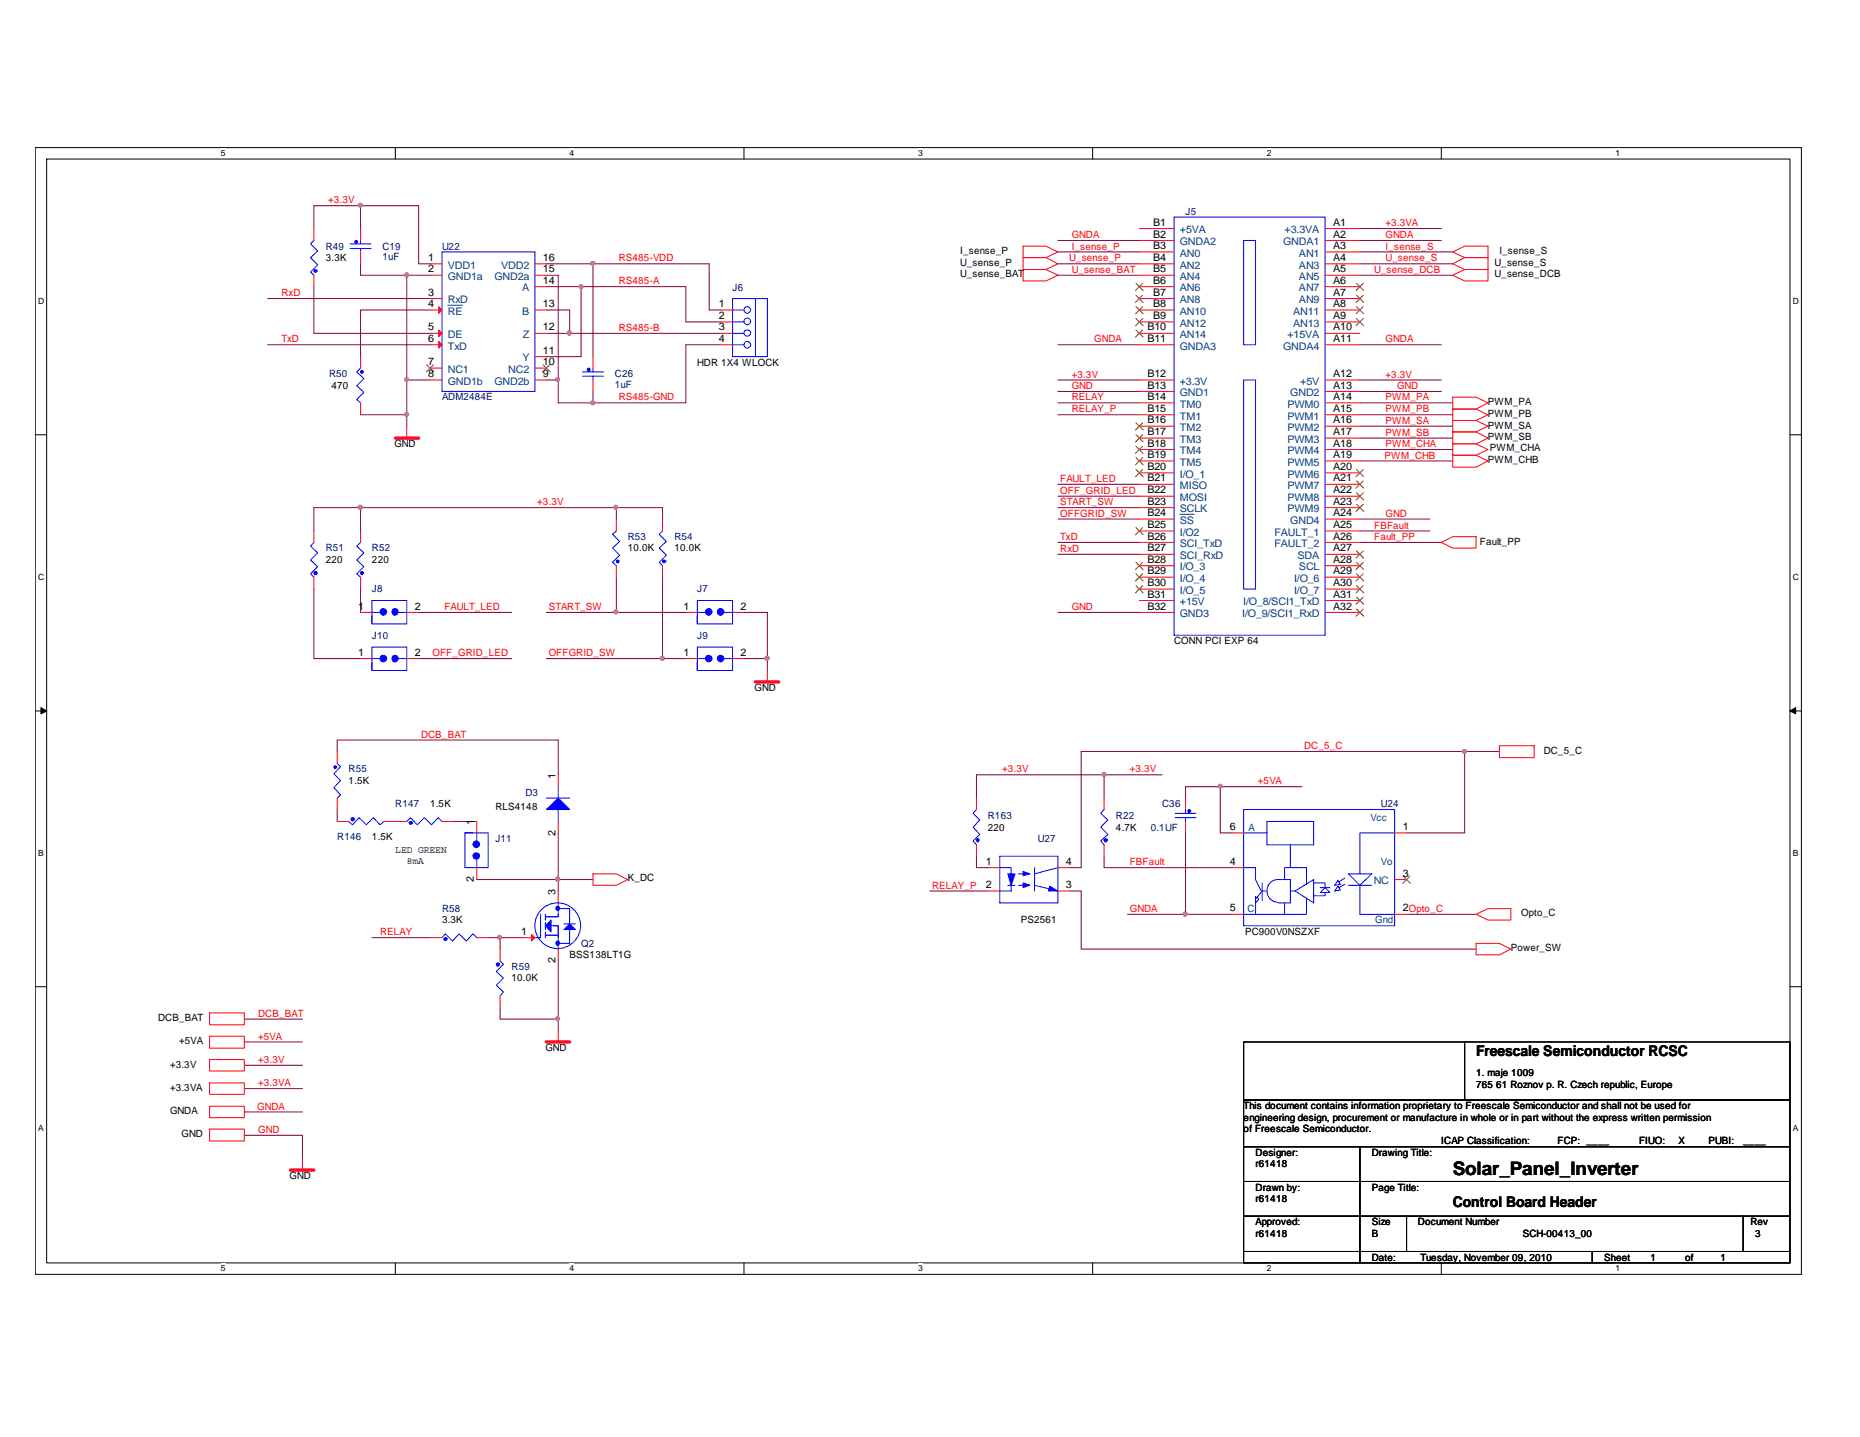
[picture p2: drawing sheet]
<svg xmlns="http://www.w3.org/2000/svg" width="279mm" height="216mm" viewBox="0 0 279 216" stroke-linecap="round" stroke-linejoin="round" font-family="sans-serif">
<path d="M5.3 22.2h265.3v169.3h-265.3zM7 23.9h261.9v165.8h-261.9z" fill="none" stroke="#000" stroke-width=".15"/>
<g fill="#fff">
<path d="M33.2 22.3h.6v1.4h-.6z"/>
<path d="M33.2 189.9h.6v1.3h-.6z"/>
</g>
<path d="M59.4 22.2v1.7M59.4 189.7v1.8" fill="none" stroke="#000" stroke-width=".15"/>
<g fill="#fff">
<path d="M85.6 22.3h.6v1.4h-.6z"/>
<path d="M85.6 189.9h.6v1.3h-.6z"/>
</g>
<path d="M111.8 22.2v1.7M111.8 189.7v1.8" fill="none" stroke="#000" stroke-width=".15"/>
<g fill="#fff">
<path d="M137.9 22.3h.7v1.4h-.7z"/>
<path d="M137.9 189.9h.7v1.3h-.7z"/>
</g>
<path d="M164.1 22.2v1.7M164.1 189.7v1.8" fill="none" stroke="#000" stroke-width=".15"/>
<g fill="#fff">
<path d="M190.3 22.3h.7v1.4h-.7z"/>
<path d="M190.3 189.9h.7v1.3h-.7z"/>
</g>
<path d="M216.5 22.2v1.7M216.5 189.7v1.8" fill="none" stroke="#000" stroke-width=".15"/>
<g fill="#fff">
<path d="M242.7 22.3h.6v1.4h-.6z"/>
<path d="M242.7 189.9h.6v1.3h-.6z"/>
<path d="M5.7 44.6h.9v1.3h-.9z"/>
<path d="M269.3 44.6h.9v1.3h-.9z"/>
<path d="M5.7 86h.9v1.4h-.9z"/>
<path d="M269.3 86h.9v1.4h-.9z"/>
</g>
<path d="M5.3 65.3h1.7M268.9 65.3h1.7" fill="none" stroke="#000" stroke-width=".15"/>
<g fill="#fff">
<path d="M5.7 127.5h.8v1.4h-.8z"/>
<path d="M269.3 127.5h.8v1.4h-.8z"/>
</g>
<path d="M5.3 106.8h1.7M268.9 106.8h1.7" fill="none" stroke="#000" stroke-width=".15"/>
<path d="M6.2 106.3l.8 .5-.8 .4zM268.9 106.8l.8-.5v.9z" fill="#000" stroke="#000" stroke-width=".15"/>
<g fill="#fff">
<path d="M5.7 168.9h.8v1.4h-.8z"/>
<path d="M269.3 168.9h.8v1.4h-.8z"/>
</g>
<g fill="none" stroke="#000" stroke-width=".15">
<path d="M5.3 148.2h1.7M186.8 156.5h82.1v8.8h-82.1zM220 156.5v8.8M268.9 148.2h1.7M186.8 165.3h82.1v7h-82.1zM186.8 172.3h17.5v5.2h-17.5zM186.8 177.5h17.5v5.2h-17.5zM204.3 172.3h64.6v5.2h-64.6zM204.3 177.5h64.6v5.2h-64.6zM186.8 182.7h17.5v5.3h-17.5zM186.8 188h17.5v1.7h-17.5zM204.3 188h34.9v1.7h-34.9z"/>
<path d="M204.3 182.7h7v5.3h-7zM211.3 182.7h50.6v5.3h-50.6zM239.2 188h29.7v1.7h-29.7zM261.9 182.7h7v5.3h-7z"/>
</g>
<g fill="none" stroke="#800040" stroke-width=".15">
<path d="M54.2 30.9v3.4M54.2 30.9h-7.1v3.4M54.2 39.6v1.8h6.9M54.2 30.9h8.7v8.7h1.7M82.1 39.6h7M89.1 39.6h17.4v7h1.8M89.1 39.6v14M158.9 37.8h12.2M158.9 39.6h12.2M158.9 36.1h12.2M204.3 36.1h12.2M204.3 34.3h12.2"/>
<path d="M204.3 39.6h13.9M204.3 37.8h13.9M40.2 44.9h24.4M40.2 51.8h24.4M47.1 43.1v7h17.5M61.1 41.4v15.7M61.1 41.4h3.5M61.1 57.1h3.5M61.1 57.1v5.2M64.6 46.6h-10.4v7M82.1 41.4h1.8v15.7M82.1 57.1h1.8"/>
<path d="M82.1 43.1h5.2M82.1 50.1h3.5M82.1 46.6h3.5v3.5M83.9 57.1v3.4h5.2M85.6 50.1h22.7M87.3 43.1v10.5h-5.2M87.3 43.1h15.7v5.3h5.3M89.1 58.8v1.7M108.3 51.8h-5.3v8.7h-13.9M158.9 58.8h12.2M158.9 57.1h12.2M158.9 51.8h12.2"/>
<path d="M158.9 41.4h12.2M204.3 58.8h12.2M204.3 51.8h12.2M204.3 57.1h12.2M204.3 41.4h13.9M54.2 76.3h38.4v1.7M54.2 76.3v3.5M54.2 76.3h-7.1v3.5M54.2 62.3h6.9M61.1 62.3v1.7M92.6 76.3h6.9v1.7M158.9 74.6h12.2"/>
<path d="M158.9 78h12.2M158.9 76.3h12.2M158.9 72.8h12.2M158.9 60.5h12.2M158.9 62.3h12.2M204.3 67.5h13.9M204.3 69.3h13.9M204.3 60.5h13.9M204.3 62.3h13.9M204.3 64h13.9M204.3 65.8h13.9M204.3 78h10.5"/>
<path d="M204.3 79.8h10.5M47.1 88.5v10.4h7.1M54.2 88.5v3.5M62.9 92h13.9M62.9 98.9h13.9M82.1 92h10.5M82.1 98.9h17.4M92.6 86.7v5.3M92.6 92h10.4M99.5 86.7v12.2M99.5 98.9h3.5M111.8 92h3.5v6.9"/>
<path d="M111.8 98.9h3.5M115.3 99v1.7M158.9 83.3h12.2M158.9 81.5h12.2M158.9 92h12.2M204.3 81.5h12.2M50.7 112.9v-1.7h33.2v5.2M165.8 116.4h-19.1v3.5M165.8 116.4h8.8M165.8 116.4v3.5M183.3 118.2v6.9h1.8M183.3 118.2h12.2"/>
<path d="M183.3 118.2h-5.2v1.7M220 112.9h5.2M220 112.9h-57.6v17.5h-1.8M220 112.9v12.2h-8.7M50.7 121.6v1.8M68.1 123.4h3.5M71.6 132.1h12.3M83.9 132.1h5.2M83.9 132.1v1.8M83.9 125.1v7M139.7 133.9h8.7M146.7 128.6v1.8h1.7"/>
<path d="M160.6 133.9h1.8v8.7h59.3M165.8 128.6v1.8h19.3M169.4 137.4h8.7M178.1 125.1v12.3M178.1 137.4h7M211.3 137.4h10.4M36.7 153.1h8.7M36.7 156.5h8.7M55.9 140.9h8.7M73.3 140.9h1.8M75.1 140.9v1.7M75.1 151.3v1.8h8.8"/>
<path d="M75.1 140.9h3.5M83.9 153.1v1.7M83.9 144.4v8.7M36.7 160.1h8.7M36.7 163.6h8.7M36.7 167.1h8.7M36.7 170.6h8.7v3.4"/>
</g>
<g fill="#f0f" stroke="#f0f" stroke-width=".15">
<circle cx="85.5" cy="50" r=".32"/>
<circle cx="83.8" cy="132.1" r=".31"/>
<circle cx="99.5" cy="98.9" r=".32"/>
<circle cx="54.1" cy="76.2" r=".32"/>
<circle cx="61.1" cy="57" r=".3"/>
<circle cx="61.1" cy="41.3" r=".31"/>
<circle cx="92.5" cy="91.9" r=".3"/>
<circle cx="75" cy="140.8" r=".31"/>
<circle cx="61.1" cy="62.3" r=".31"/>
<circle cx="83.8" cy="153" r=".3"/>
<circle cx="54.1" cy="30.8" r=".31"/>
<circle cx="92.5" cy="76.2" r=".31"/>
<circle cx="89.1" cy="39.6" r=".31"/>
<circle cx="83.8" cy="57" r=".3"/>
<circle cx="87.3" cy="43.1" r=".3"/>
<circle cx="89.1" cy="60.5" r=".31"/>
<circle cx="178" cy="137.3" r=".32"/>
<circle cx="183.3" cy="118.1" r=".3"/>
<circle cx="115.2" cy="98.9" r=".32"/>
<circle cx="165.8" cy="116.4" r=".31"/>
<circle cx="220" cy="112.9" r=".31"/>
</g>
<g fill="none" stroke="#f00" stroke-width=".15">
<path d="M47.1 34.3v1.8M54.2 34.3v1.8M54.2 37.8v1.8M64.6 39.6h1.8M80.3 39.6h1.8M153.7 37h3.4l1.8 .8-1.8 .9h-3.4zM153.7 38.7h3.4l1.8 .9-1.8 .9h-3.4zM171.1 34.3h5.3M171.1 36.1h5.3M171.1 37.8h5.3M171.1 39.6h5.3M199 34.3h5.3"/>
<path d="M199 36.1h5.3M199 37.8h5.3M199 39.6h5.3M218.2 37.8l1.8-.8h3.5v1.7h-3.5zM218.2 39.6l1.8-.9h3.5v1.8h-3.5zM47.1 41.4v1.7M54.2 53.6v1.7M64.6 41.4h1.8M64.6 44.9h1.8M64.6 46.6h1.8M64.6 50.1h1.8M64.6 51.8h1.8"/>
<path d="M64.6 55.3h1.8M64.6 57.1h1.8M80.3 57.1h1.8M80.3 55.3h1.8M80.3 53.6h1.8M80.3 50.1h1.8M80.3 46.6h1.8M80.3 43.1h1.8M80.3 41.4h1.8M89.1 53.6v1.7M89.1 57.1v1.7M108.3 46.6h1.7"/>
<path d="M108.3 48.4h1.7M108.3 50.1h1.7M108.3 51.8h1.7M153.7 40.5h3.4l1.8 .9-1.8 .8h-3.4zM171.1 41.4h5.3M171.1 43.1h5.3M171.1 44.9h5.3M171.1 46.6h5.3M171.1 48.4h5.3M171.1 50.1h5.3M171.1 51.8h5.3M171.1 57.1h5.3"/>
<path d="M171.1 58.8h5.3M199 41.4h5.3M199 43.1h5.3M199 44.9h5.3M199 46.6h5.3M199 48.4h5.3M199 50.1h5.3M199 51.8h5.3M199 57.1h5.3M199 58.8h5.3M218.2 59.7h3.5l1.8 .8-1.8 1h-3.5zM218.2 41.4l1.8-.9h3.5v1.7h-3.5z"/>
<path d="M47.1 79.8v1.7M54.2 60.5v1.8M54.2 79.8v1.7M61.1 64v1.8M92.6 78v1.8M99.5 78v1.8M171.1 60.5h5.3M171.1 62.3h5.3M171.1 64h5.3M171.1 65.8h5.3M171.1 67.5h5.3M171.1 69.3h5.3"/>
<path d="M171.1 71h5.3M171.1 72.8h5.3M171.1 74.6h5.3M171.1 76.3h5.3M171.1 78h5.3M171.1 79.8h5.3M199 60.5h5.3M199 62.3h5.3M199 64h5.3M199 65.8h5.3M199 67.5h5.3M199 69.3h5.3"/>
<path d="M199 71h5.3M199 72.8h5.3M199 74.6h5.3M199 76.3h5.3M199 78h5.3M199 79.8h5.3M218.2 66.7h3.5l1.8 .8-1.8 .9h-3.5zM218.2 68.4h3.5l1.8 .9-1.8 .9h-3.5zM218.2 61.5h3.5l1.8 .8-1.8 .9h-3.5zM218.2 63.2h3.5l1.8 .8-1.8 .9h-3.5zM218.2 64.9h3.5l1.8 .9-1.8 .9h-3.5zM47.1 86.7v1.8"/>
<path d="M54.2 86.7v1.8M54.2 92h1.7M54.2 98.9h1.7M61.1 92h1.8M61.1 98.9h1.8M92.6 85v1.7M99.5 85v1.7M103 92h1.7M103 98.9h1.7M110 92h1.8M110 98.9h1.8M171.1 81.5h5.3"/>
<path d="M171.1 83.3h5.3M171.1 85h5.3M171.1 86.7h5.3M171.1 88.5h5.3M171.1 90.2h5.3M171.1 92h5.3M199 81.5h5.3M199 83.3h5.3M199 85h5.3M199 86.7h5.3M199 88.5h5.3M199 90.2h5.3"/>
<path d="M199 92h5.3M216.5 81.5l1.7-.9h3.5v1.8h-3.5zM50.7 112.9v1.8M50.7 119.9v1.7M83.9 116.4v1.8M115.3 100.7v1.8M146.7 119.9v1.7M165.8 119.9v1.7M178.1 119.9v1.7M225.2 112h5.3v1.8h-5.3zM50.7 123.4h1.7M57.7 123.4h3.4"/>
<path d="M66.4 123.4h1.7M71.6 123.4v1.7M71.6 130.4v1.7M83.9 123.4v1.7M83.9 133.9v1.8M89.1 131.3h3.5l1.7 .8-1.7 .9h-3.5zM146.7 126.9v1.7M148.4 130.4h1.8M148.4 133.9h1.8M158.9 133.9h1.7M158.9 130.4h1.7M165.8 126.9v1.7"/>
<path d="M178.1 123.4v1.7M185.1 130.4h1.7M185.1 125.1h1.7M185.1 137.4h1.7M209.5 125.1h1.8M209.5 137.4h1.8M209.5 132.1h1.8M221.7 137.4l1.8-.9h3.5v1.7h-3.5zM31.5 159.2h5.2v1.7h-5.2zM31.5 155.7h5.2v1.8h-5.2zM31.5 152.2h5.2v1.8h-5.2zM64.6 140.9h1.8"/>
<path d="M71.6 140.9h1.7M75.1 142.6v1.8M75.1 149.6v1.7M78.6 140.9h1.7M83.9 154.8v1.7M83.9 142.6v1.8M221.7 141.7h3.5l1.8 .9-1.8 .9h-3.5zM31.5 162.7h5.2v1.7h-5.2zM31.5 166.2h5.2v1.7h-5.2zM31.5 169.6h5.2v1.8h-5.2zM45.4 174v1.8"/>
</g>
<path d="M59.4 65.8h3.5M113.5 102.5h3.5M82.1 156.5h3.5M43.6 175.8h3.5" fill="none" stroke="#f00" stroke-width=".5"/>
<g fill="none" stroke="#00f" stroke-width=".15">
<path d="M47.1 36.1l-.5 .5 1.1 1.1-1.1 1 1.1 1.1-1.1 1.1 .5 .5M52.6 37.3h3.1M52.6 36.6h3.1M54.2 36.1v.5M54.2 37.3v.5M66.4 37.8h13.9v21h-13.9zM176.4 32.6h22.6v62.8h-22.6zM186.8 36.1h1.8v15.7h-1.8zM54.2 55.3l-.6 .6 1.1 1-1.1 1.1 1.1 1-1.1 1 .6 .5M87.5 56.5h3.2M87.5 55.9h3.2M89.1 56.5v.6"/>
<path d="M89.1 55.3v.6M110 44.9h5.3v8.7h-5.3zM110 46.6h1.8M110 48.4h1.8M110 50.1h1.8M110 51.8h1.8M113.5 44.9v8.7M186.8 57.1h1.8v31.4h-1.8zM92.6 79.8l-.6 .5 1.1 1-1.1 1.1 1.1 1-1.1 1.1 .6 .5M99.5 79.8l-.5 .5 1.1 1-1.1 1.1 1.1 1-1.1 1.1 .5 .5M47.1 81.5l-.5 .6 1.1 1-1.1 1 1.1 1-1.1 1.1 .5 .5M54.2 81.5l-.6 .6 1.1 1-1.1 1 1.1 1-1.1 1.1 .6 .5"/>
<path d="M55.9 90.2h5.2v3.5h-5.2zM55.9 97.2h5.2v3.5h-5.2zM55.9 92h1.8M55.9 98.9h1.8M55.9 92.5v1.2M55.9 99.5v1.2M59.4 92h1.7M59.4 98.9h1.7M104.7 92.5v1.2M104.7 99.5v1.2M104.7 90.2h5.3v3.5h-5.3zM104.7 97.2h5.3v3.5h-5.3z"/>
<path d="M104.7 92h1.8M104.7 98.9h1.8M108.3 92h1.7M108.3 98.9h1.7M50.7 114.7l.5 .5-1 1.1 1 1-1 1 1 1.1-.5 .5M82.1 119.9h3.5M83.9 118.2v1.7M52.4 123.4l.5 .5 1-1.1 1.1 1.1 1.1-1.1 1 1.1 .6-.5M61.1 123.4l.6-.6 1 1.1 1-1.1 1.1 1.1 1-1.1 .6 .6M69.8 125.1h1.2M69.8 125.1h3.5v5.3h-3.5zM71.6 125.1v1.8"/>
<path d="M71.6 128.6v1.8M81.2 137.4v3.5h-.9M81.9 138.6v1.1M81.9 137.4v.8M82.8 139.1h1.1v3.5M83.1 139.1h.8v1.8M83.9 136.5h1.7v2.3M83.9 121.6v1.8M83.9 137.4v.3h-1.8M83.9 135.7v2h-2M84.7 138.8h1.7M85.6 139.7v2h-1.7"/>
<path d="M146.7 121.6l-.5 .6 1 1-1 1.1 1 1.1-1 1 .5 .5M150.2 128.6h8.7v7.1h-8.7zM150.2 130.4h1.7v3.5h-1.7M151.4 133h1.1M153 131.3h1.7M153 133h1.7M155.4 133l3.5 .9M155.4 130.4v3.5M158.9 130.4l-3.5 .9M165.8 121.6l-.5 .6 1.1 1-1.1 1.1 1.1 1.1-1.1 1 .5 .5M176.5 122.8h3.2M176.5 122.2h3.2"/>
<path d="M178.1 122.8v.6M178.1 121.6v.6M186.8 121.6h22.7v17.5h-22.7zM186.8 130.4h1.8v1.7l.9 1.8M186.8 125.1h3.5M188.6 135.7v1.7h-1.8M188.6 134.7l.5 .4-.5 .6zM189.6 132.6v2.7M190.3 133.9h-.7l-.9 1M190.3 123.4h7v3.5h-7zM192 132.1a1.72 1.72 0 0 0-1.7 1.8 1.72 1.72 0 0 0 1.7 1.7M192 132.1h1.8v3.6h-1.8"/>
<path d="M193 135.7v1.7M193 132.1v-1.7h3.3v2.5M193.8 133.9h.7M193.8 126.9v3.5M194.5 133.9l2.8-1.8v3.6zM196.3 134.9v2.5h-7.7M197.3 132.7h1.7v.7M198.3 133.4h1.5M198.3 134.1l.7-.7 .8 .7zM199 134.1v.5h-1.7M201 132.3l.3 .6-.8 .1zM201 133.2l.3 .5-.8 .2z"/>
<path d="M202 132.9l-.9 .5M202 131.9l-.9 .6M202.6 131.3h3.5l-1.8 1.7zM202.6 133h3.5M204.3 133v4.4h5.2M209.5 125.1h-5.2v6.2M66.4 140.9l.5-.6 1.1 1.1 1-1.1 1 1.1 1-1.1 .6 .6M75.1 144.4l.5 .5-1 1.1 1 1-1 1 1 1-.5 .6M81.9 140v.9M81.9 140.5h2M82.1 140.5h1.5"/>
<circle cx="112.3" cy="46.6" r=".5"/>
<circle cx="112.3" cy="48.3" r=".5"/>
<circle cx="112.3" cy="51.8" r=".5"/>
<circle cx="112.3" cy="50" r=".49"/>
<circle cx="83.8" cy="139.1" r="3.4"/>
</g>
<g fill="#00f" stroke="#00f" stroke-width=".15">
<path d="M82.1 121.6l1.8-1.7 1.7 1.7z" fill-rule="evenodd"/>
<path d="M54.2 55.7h.3l.1 .2-.1 .1-.1 .1-.2-.1z" fill-rule="evenodd"/>
<path d="M81.9 139.1l.9-.9v1.8z" fill-rule="evenodd"/>
<path d="M84.7 139.7l.9-.9 .8 .9z" fill-rule="evenodd"/>
<path d="M61.5 123.5l.3-.1 .2 .2-.3 .2h-.2z" fill-rule="evenodd"/>
<path d="M92.6 84.2h.3l.1 .2-.1 .1-.1 .1-.2-.1z" fill-rule="evenodd"/>
<path d="M54.2 85.9h.3l.1 .2-.2 .3-.2-.2z" fill-rule="evenodd"/>
<path d="M99.6 84.2h.3l.1 .2-.3 .2-.1-.1z" fill-rule="evenodd"/>
<path d="M157.7 133.2l1.2 .7h-1.4z" fill-rule="evenodd"/>
<path d="M151.4 131.3h1.1l-.6 1.7z" fill-rule="evenodd"/>
<path d="M153.7 130.9l1 .4-1 .3z" fill-rule="evenodd"/>
<path d="M153.7 132.6l1 .4-1 .4z" fill-rule="evenodd"/>
<path d="M146.7 126h.3l.1 .2-.2 .3-.2-.2z" fill-rule="evenodd"/>
<path d="M53.4 36.2h.3v.1v.2l-.2 .1-.1-.1z" fill-rule="evenodd"/>
<path d="M50.2 115.1h.3l.1 .2-.1 .1-.1 .1-.2-.1z" fill-rule="evenodd"/>
<path d="M66.7 140.9h.3l.2 .2-.3 .2-.2-.1z" fill-rule="evenodd"/>
<path d="M88.3 55.4h.3v.1l-.2 .3-.2-.1z" fill-rule="evenodd"/>
<path d="M47.2 40.5h.3l.1 .2-.2 .2-.2-.1z" fill-rule="evenodd"/>
<path d="M178.5 121.7h.3l.1 .1-.2 .3-.2-.1z" fill-rule="evenodd"/>
<circle cx="71.5" cy="126.8" r=".5"/>
<circle cx="71.6" cy="128.6" r=".49"/>
<circle cx="166.1" cy="126.2" r=".26"/>
<circle cx="83.8" cy="141.7" r=".31"/>
<circle cx="83.8" cy="136.5" r=".31"/>
<circle cx="53" cy="123.1" r=".26"/>
<circle cx="47.4" cy="86.1" r=".26"/>
<circle cx="57.6" cy="91.9" r=".5"/>
<circle cx="59.3" cy="91.9" r=".49"/>
<circle cx="106.5" cy="91.9" r=".5"/>
<circle cx="108.3" cy="91.9" r=".5"/>
<circle cx="106.5" cy="98.9" r=".5"/>
<circle cx="108.3" cy="98.9" r=".5"/>
<circle cx="74.8" cy="144.9" r=".26"/>
<circle cx="57.6" cy="98.9" r=".5"/>
<circle cx="59.3" cy="98.9" r=".49"/>
</g>
<g fill="#f00" stroke="#f00" stroke-width=".15">
<path d="M79.8 140.4l.5 .5-.5 .5z"/>
<path d="M65.9 46.1l.5 .5-.5 .5z"/>
<path d="M65.9 49.6l.5 .5-.5 .5z"/>
<path d="M65.9 51.3l.5 .5-.5 .5z"/>
</g>
<g fill="none" stroke="#804000" stroke-width=".15">
<path d="M64.1 54.8l1.1 1.1M65.1 54.8l-1.1 1.1M81.6 54.8l1 1.1M82.6 54.8l-1.1 1.1M170.6 42.6l1.1 1M170.6 44.4l1.1 1M170.6 46.1l1.1 1M170.6 47.9l1.1 1M170.6 49.6l1.1 1.1M171.6 42.6l-1 1M171.6 44.4l-1 1M171.6 46.1l-1 1"/>
<path d="M171.6 47.9l-1 1M171.6 49.6l-1 1.1M203.8 42.6l1 1M203.8 44.4l1 1M203.8 46.1l1 1M203.8 47.9l1 1M204.8 42.6l-1.1 1M204.8 44.4l-1.1 1M204.8 46.1l-1.1 1M204.8 47.9l-1.1 1M170.6 63.5l1.1 1.1M170.6 65.3l1.1 1.1"/>
<path d="M170.6 67l1.1 1.1M170.6 68.8l1.1 1M170.6 70.5l1.1 1.1M170.6 79.3l1.1 1M171.6 63.5l-1 1.1M171.6 65.3l-1 1.1M171.6 67l-1 1.1M171.6 68.8l-1 1M171.6 70.5l-1 1.1M171.6 79.3l-1 1M203.8 70.5l1 1.1M203.8 72.3l1 1"/>
<path d="M203.8 74.1l1 1M203.8 75.8l1 1M204.8 70.5l-1.1 1.1M204.8 72.3l-1.1 1M204.8 74.1l-1.1 1M204.8 75.8l-1.1 1M170.6 84.5l1.1 1.1M170.6 86.2l1.1 1.1M170.6 88l1.1 1.1M171.6 84.5l-1 1.1M171.6 86.2l-1 1.1M171.6 88l-1 1.1"/>
<path d="M203.8 82.8l1 1.1M203.8 84.5l1 1.1M203.8 86.2l1 1.1M203.8 88l1 1.1M203.8 89.7l1 1.1M203.8 91.5l1 1.1M204.8 82.8l-1.1 1.1M204.8 84.5l-1.1 1.1M204.8 86.2l-1.1 1.1M204.8 88l-1.1 1.1M204.8 89.7l-1.1 1.1M204.8 91.5l-1.1 1.1"/>
<path d="M210.8 131.6l1.1 1.1M211.8 131.6l-1.1 1.1"/>
</g>
<path d="M67.3 45.9h2.2M177.2 77.3h2.2" fill="none" stroke="#004080" stroke-width=".15"/>
<text font-size="2.8" x="218.2" y="176.6">Solar_Panel_Inverter</text>
<g font-size="2.2">
<text x="221.7" y="158.6">Freescale Semiconductor RCSC</text>
<text x="218.2" y="181.4">Control Board Header</text>
</g>
<g font-size="1.6">
<text x="173.2" y="33.9">B1</text>
<text x="173.2" y="35.7">B2</text>
<text x="200.3" y="33.9">A1</text>
<text x="200.3" y="35.7">A2</text>
<text x="64.3" y="39.2">1</text>
<text x="64.3" y="40.9">2</text>
<text x="81.6" y="40.9">15</text>
<text x="81.6" y="39.2">16</text>
<text x="173.2" y="37.4">B3</text>
<text x="173.2" y="39.2">B4</text>
<text x="173.2" y="40.9">B5</text>
<text x="200.3" y="37.4">A3</text>
<text x="200.3" y="39.2">A4</text>
<text x="200.3" y="40.9">A5</text>
<text x="64.3" y="44.4">3</text>
<text x="64.3" y="46.1">4</text>
<text x="81.6" y="46.1">13</text>
<text x="81.6" y="42.6">14</text>
<text x="108" y="46.1">1</text>
<text x="108" y="47.9">2</text>
<text x="173.2" y="42.6">B6</text>
<text x="173.2" y="44.4">B7</text>
<text x="173.2" y="46.1">B8</text>
<text x="173.2" y="47.9">B9</text>
<text x="200.3" y="42.6">A6</text>
<text x="200.3" y="44.4">A7</text>
<text x="200.3" y="46.1">A8</text>
<text x="200.3" y="47.9">A9</text>
<text x="64.3" y="49.7">5</text>
<text x="64.3" y="51.4">6</text>
<text x="81.6" y="49.7">12</text>
<text x="81.6" y="53.2">11</text>
<text x="108" y="49.7">3</text>
<text x="108" y="51.4">4</text>
<text x="172.4" y="49.7">B10</text>
<text x="172.4" y="51.4">B11</text>
<text x="200.3" y="49.7">A10</text>
<text x="200.3" y="51.4">A11</text>
<text x="64.3" y="54.9">7</text>
<text x="64.3" y="56.7">8</text>
<text x="81.6" y="56.7">9</text>
<text x="81.6" y="54.9">10</text>
<text x="172.4" y="56.7">B12</text>
<text x="172.4" y="58.4">B13</text>
<text x="200.3" y="56.7">A12</text>
<text x="200.3" y="58.4">A13</text>
<text x="172.4" y="60.1">B14</text>
<text x="172.4" y="61.9">B15</text>
<text x="172.4" y="63.6">B16</text>
<text x="172.4" y="65.4">B17</text>
<text x="200.3" y="60.1">A14</text>
<text x="200.3" y="61.9">A15</text>
<text x="200.3" y="63.6">A16</text>
<text x="200.3" y="65.4">A17</text>
<text x="172.4" y="67.1">B18</text>
<text x="172.4" y="68.8">B19</text>
<text x="172.4" y="70.6">B20</text>
<text x="200.3" y="67.1">A18</text>
<text x="200.3" y="68.8">A19</text>
<text x="200.3" y="70.6">A20</text>
<text x="172.4" y="77.6">B24</text>
<text x="172.4" y="72.3">B21</text>
<text x="172.4" y="74.1">B22</text>
<text x="172.4" y="75.8">B23</text>
<text x="200.3" y="72.3">A21</text>
<text x="200.3" y="74.1">A22</text>
<text x="200.3" y="75.8">A23</text>
<text x="200.3" y="77.6">A24</text>
<text x="172.4" y="79.3">B25</text>
<text x="172.4" y="81.1">B26</text>
<text x="172.4" y="82.9">B27</text>
<text x="200.3" y="79.3">A25</text>
<text x="200.3" y="81.1">A26</text>
<text x="200.3" y="82.9">A27</text>
<text x="172.4" y="84.6">B28</text>
<text x="172.4" y="86.3">B29</text>
<text x="172.4" y="88.1">B30</text>
<text x="172.4" y="89.8">B31</text>
<text x="200.3" y="84.6">A28</text>
<text x="200.3" y="89.8">A31</text>
<text x="200.3" y="86.3">A29</text>
<text x="200.3" y="88.1">A30</text>
<text x="53.8" y="91.6">1</text>
<text x="62.3" y="91.6">2</text>
<text x="102.7" y="91.6">1</text>
<text x="111.3" y="91.6">2</text>
<text x="172.4" y="91.6">B32</text>
<text x="200.3" y="91.6">A32</text>
<text x="53.8" y="98.5">1</text>
<text x="62.3" y="98.5">2</text>
<text x="102.7" y="98.5">1</text>
<text x="111.3" y="98.5">2</text>
<text x="83.4" y="117" transform="rotate(-90 83.4 117)">1</text>
<text x="71.2" y="123.9" transform="rotate(-90 71.2 123.9)">1</text>
<text x="83.4" y="125.6" transform="rotate(-90 83.4 125.6)">2</text>
<text x="184.7" y="124.7">6</text>
<text x="210.7" y="124.7">1</text>
<text x="148.1" y="129.9">1</text>
<text x="160.1" y="129.9">4</text>
<text x="184.7" y="129.9">4</text>
<text x="210.7" y="131.7">3</text>
<text x="71.2" y="132.5" transform="rotate(-90 71.2 132.5)">2</text>
<text x="83.4" y="134.4" transform="rotate(-90 83.4 134.4)">3</text>
<text x="148.1" y="133.4">2</text>
<text x="160.1" y="133.4">3</text>
<text x="184.7" y="136.9">5</text>
<text x="210.7" y="136.9">2Opto_C</text>
<text x="78.3" y="140.4">1</text>
<text x="83.4" y="144.7" transform="rotate(-90 83.4 144.7)">2</text>
</g>
<g font-size="1.6" fill="#004080">
<text x="177.2" y="35.1">+5VA</text>
<text x="193" y="35.1">+3.3VA</text>
<text x="67.3" y="40.4">VDD1</text>
<text x="75.3" y="40.4">VDD2</text>
<text x="177.2" y="36.8">GNDA2</text>
<text x="177.2" y="38.6">AN0</text>
<text x="177.2" y="40.4">AN2</text>
<text x="192.8" y="36.8">GNDA1</text>
<text x="195.1" y="38.6">AN1</text>
<text x="195.1" y="40.4">AN3</text>
<text x="67.3" y="42.1">GND1a</text>
<text x="67.3" y="45.6">RxD</text>
<text x="67.3" y="47.3">RE</text>
<text x="74.3" y="42.1">GND2a</text>
<text x="78.4" y="47.3">B</text>
<text x="78.4" y="43.8">A</text>
<text x="177.2" y="42.1">AN4</text>
<text x="177.2" y="43.8">AN6</text>
<text x="177.2" y="45.6">AN8</text>
<text x="177.2" y="47.3">AN10</text>
<text x="194.3" y="47.3">AN11</text>
<text x="195.1" y="42.1">AN5</text>
<text x="195.1" y="43.8">AN7</text>
<text x="195.1" y="45.6">AN9</text>
<text x="67.3" y="50.8">DE</text>
<text x="67.3" y="52.5">TxD</text>
<text x="78.6" y="50.8">Z</text>
<text x="177.2" y="49.1">AN12</text>
<text x="177.2" y="50.8">AN14</text>
<text x="177.2" y="52.5">GNDA3</text>
<text x="192.8" y="52.5">GNDA4</text>
<text x="193.4" y="50.8">+15VA</text>
<text x="194.3" y="49.1">AN13</text>
<text x="67.3" y="56">NC1</text>
<text x="67.3" y="57.8">GND1b</text>
<text x="74.3" y="57.8">GND2b</text>
<text x="76.3" y="56">NC2</text>
<text x="78.5" y="54.3">Y</text>
<text x="177.2" y="57.8">+3.3V</text>
<text x="177.2" y="59.5">GND1</text>
<text x="193.8" y="59.5">GND2</text>
<text x="195.3" y="57.8">+5V</text>
<text x="177.2" y="61.2">TM0</text>
<text x="177.2" y="63">TM1</text>
<text x="177.2" y="64.7">TM2</text>
<text x="193.4" y="61.2">PWM0</text>
<text x="193.4" y="63">PWM1</text>
<text x="193.4" y="64.7">PWM2</text>
<text x="177.2" y="66.5">TM3</text>
<text x="177.2" y="68.3">TM4</text>
<text x="177.2" y="70">TM5</text>
<text x="177.2" y="71.8">I/O_1</text>
<text x="193.4" y="66.5">PWM3</text>
<text x="193.4" y="68.3">PWM4</text>
<text x="193.4" y="70">PWM5</text>
<text x="193.4" y="71.8">PWM6</text>
<text x="177.2" y="73.5">MISO</text>
<text x="177.2" y="75.3">MOSI</text>
<text x="177.2" y="77">SCLK</text>
<text x="193.4" y="73.5">PWM7</text>
<text x="193.4" y="75.3">PWM8</text>
<text x="193.4" y="77">PWM9</text>
<text x="177.2" y="78.7">SS</text>
<text x="177.2" y="80.5">I/O2</text>
<text x="177.2" y="82.2">SCI_TxD</text>
<text x="177.2" y="84">SCI_RxD</text>
<text x="191.5" y="80.5">FAULT_1</text>
<text x="191.5" y="82.2">FAULT_2</text>
<text x="193.8" y="78.7">GND4</text>
<text x="194.9" y="84">SDA</text>
<text x="177.2" y="85.7">I/O_3</text>
<text x="177.2" y="87.4">I/O_4</text>
<text x="177.2" y="89.2">I/O_5</text>
<text x="194.4" y="87.4">I/O_6</text>
<text x="194.4" y="89.2">I/O_7</text>
<text x="195.1" y="85.7">SCL</text>
<text x="177.2" y="90.9">+15V</text>
<text x="177.2" y="92.7">GND3</text>
<text x="186.6" y="92.7">I/O_9/SCI1_RxD</text>
<text x="186.7" y="90.9">I/O_8/SCI1_TxD</text>
<text x="206.3" y="132.9">NC</text>
</g>
<g font-size="1.5" fill="#f00">
<text x="49.3" y="30.5">+3.3V</text>
<text x="161" y="35.8">GNDA</text>
<text x="208.1" y="35.8">GNDA</text>
<text x="208.1" y="34">+3.3VA</text>
<text x="92.9" y="39.3">RS485-VDD</text>
<text x="160.6" y="39.3">U_sense_P</text>
<text x="161" y="41">U_sense_BAT</text>
<text x="161" y="37.5">I_sense_P</text>
<text x="206.4" y="41">U_sense_DCB</text>
<text x="208.1" y="39.3">U_sense_S</text>
<text x="208.1" y="37.5">I_sense_S</text>
<text x="42.3" y="44.5">RxD</text>
<text x="92.9" y="42.7">RS485-A</text>
<text x="42.3" y="51.4">TxD</text>
<text x="92.9" y="49.7">RS485-B</text>
<text x="164.3" y="51.4">GNDA</text>
<text x="208.1" y="51.4">GNDA</text>
<text x="161" y="58.5">GND</text>
<text x="161" y="56.7">+3.3V</text>
<text x="208.1" y="56.7">+3.3V</text>
<text x="209.9" y="58.5">GND</text>
<text x="92.9" y="60.2">RS485-GND</text>
<text x="161" y="60.2">RELAY</text>
<text x="161" y="62">RELAY_P</text>
<text x="208.1" y="60.2">PWM_PA</text>
<text x="208.1" y="62">PWM_PB</text>
<text x="208.1" y="63.7">PWM_SA</text>
<text x="208.1" y="65.5">PWM_SB</text>
<text x="208" y="68.9">PWM_CHB</text>
<text x="208.1" y="67.2">PWM_CHA</text>
<text x="80.7" y="75.9">+3.3V</text>
<text x="159.3" y="74.2">OFF_GRID_LED</text>
<text x="159.3" y="77.6">OFFGRID_SW</text>
<text x="159.3" y="75.9">START_SW</text>
<text x="159.3" y="72.4">FAULT_LED</text>
<text x="208.1" y="77.6">GND</text>
<text x="159.3" y="82.9">RxD</text>
<text x="159.3" y="81.1">TxD</text>
<text x="206.4" y="81.1">Fault_PP</text>
<text x="206.4" y="79.4">FBFault</text>
<text x="66.8" y="91.7">FAULT_LED</text>
<text x="82.4" y="91.7">START_SW</text>
<text x="161" y="91.7">GND</text>
<text x="65" y="98.6">OFF_GRID_LED</text>
<text x="82.4" y="98.6">OFFGRID_SW</text>
<text x="63.2" y="110.8">DCB_BAT</text>
<text x="195.9" y="112.5">DC_5_C</text>
<text x="150.5" y="116.1">+3.3V</text>
<text x="169.7" y="116.1">+3.3V</text>
<text x="189" y="117.8">+5VA</text>
<text x="169.7" y="130">FBFault</text>
<text x="140" y="133.5">RELAY_P</text>
<text x="169.7" y="137">GNDA</text>
<text x="57.1" y="140.5">RELAY</text>
<text x="38.8" y="152.8">DCB_BAT</text>
<text x="38.8" y="159.7">+3.3V</text>
<text x="38.8" y="156.2">+5VA</text>
<text x="38.6" y="166.7">GNDA</text>
<text x="38.8" y="163.2">+3.3VA</text>
<text x="38.8" y="170.2">GND</text>
</g>
<g font-size="1.5" fill="#000080">
<text x="178.1" y="32.3">J5</text>
<text x="48.9" y="37.5">R49</text>
<text x="57.5" y="37.5">C19</text>
<text x="57.5" y="39.1">1uF</text>
<text x="66.4" y="37.5">U22</text>
<text x="110" y="43.8">J6</text>
<text x="49.4" y="56.7">R50</text>
<text x="92.4" y="56.7">C26</text>
<text x="92.4" y="58.2">1uF</text>
<text x="66.4" y="60.2">ADM2484E</text>
<text x="48.9" y="82.9">R51</text>
<text x="55.9" y="82.9">R52</text>
<text x="94.3" y="81.1">R53</text>
<text x="101.3" y="81.1">R54</text>
<text x="55.9" y="89">J8</text>
<text x="104.7" y="89">J7</text>
<text x="55.9" y="95.9">J10</text>
<text x="104.7" y="95.9">J9</text>
<text x="52.4" y="116.1">R55</text>
<text x="78.9" y="119.6">D3</text>
<text x="59.4" y="121.3">R147</text>
<text x="148.4" y="123">R163</text>
<text x="167.6" y="123">R22</text>
<text x="172.9" y="124.8">0.1UF</text>
<text x="174.6" y="121.3">C36</text>
<text x="207.4" y="121.3">U24</text>
<text x="50.7" y="126.1">R146</text>
<text x="74.4" y="126.5">J11</text>
<text x="155.9" y="126.5">U27</text>
<text x="66.4" y="137">R58</text>
<text x="87.3" y="142.2">Q2</text>
<text x="76.8" y="145.7">R59</text>
</g>
<g font-size="1.5">
<text x="48.9" y="39.2">3.3K</text>
<text x="144.2" y="41.6">U_sense_BAT</text>
<text x="144.2" y="38.2">I_sense_P</text>
<text x="144.2" y="39.9">U_sense_P</text>
<text x="224.5" y="39.9">U_sense_S</text>
<text x="224.5" y="41.6">U_sense_DCB</text>
<text x="225.2" y="38.2">I_sense_S</text>
<text x="49.8" y="58.5">470</text>
<text x="104.7" y="54.9">HDR 1X4 WLOCK</text>
<text x="223.5" y="60.9">PWM_PA</text>
<text x="223.5" y="62.6">PWM_PB</text>
<text x="223.5" y="64.4">PWM_SA</text>
<text x="59.2" y="67.2">GND</text>
<text x="223.5" y="69.6">PWM_CHB</text>
<text x="223.5" y="66.1">PWM_SB</text>
<text x="223.8" y="67.8">PWM_CHA</text>
<text x="94.3" y="82.9">10.0K</text>
<text x="101.3" y="82.9">10.0K</text>
<text x="222.3" y="81.8">Fault_PP</text>
<text x="48.9" y="84.6">220</text>
<text x="55.9" y="84.6">220</text>
<text x="176.4" y="96.8">CONN PCI EXP 64</text>
<text x="113.3" y="103.8">GND</text>
<text x="231.9" y="113.3">DC_5_C</text>
<text x="52.4" y="117.8">1.5K</text>
<text x="64.6" y="121.3">1.5K</text>
<text x="74.4" y="121.6">RLS4148</text>
<text x="148.4" y="124.8">220</text>
<text x="167.6" y="124.8">4.7K</text>
<text x="55.9" y="126.1">1.5K</text>
<text x="59.4" y="128.1">LED GREEN</text>
<text x="61.1" y="129.9">8mA</text>
<text x="94.3" y="132.4">K_DC</text>
<text x="228.5" y="137.7">Opto_C</text>
<text x="66.4" y="138.7">3.3K</text>
<text x="85.6" y="144">BSS138LT1G</text>
<text x="153.3" y="138.7">PS2561</text>
<text x="187" y="140.4">PC900V0NSZXF</text>
<text x="227" y="143">Power_SW</text>
<text x="76.8" y="147.5">10.0K</text>
<text x="23.8" y="153.4">DCB_BAT</text>
<text x="25.5" y="160.4">+3.3V</text>
<text x="26.9" y="156.9">+5VA</text>
<text x="81.9" y="157.9">GND</text>
<text x="221.7" y="161.6">1. maje 1009</text>
<text x="25.5" y="163.8">+3.3VA</text>
<text x="25.5" y="167.4">GNDA</text>
<text x="186.8" y="166.6">This document contains information proprietary to Freescale Semiconductor and shall not be used for</text>
<text x="221.7" y="163.4">765 61 Roznov p. R. Czech republic, Europe</text>
<text x="27.3" y="170.9">GND</text>
<text x="186.8" y="168.4">engineering design, procurement or manufacture in whole or in part without the express written permission</text>
<text x="186.8" y="170.1">of Freescale Semiconductor.</text>
<text x="188.6" y="173.6">Designer:</text>
<text x="206.1" y="173.6">Drawing Title:</text>
<text x="216.5" y="171.9">ICAP Classification:</text>
<text x="234" y="171.9">FCP: ____</text>
<text x="246.2" y="171.9">FIUO:</text>
<text x="252.1" y="171.9">X</text>
<text x="256.7" y="171.9">PUBI:</text>
<text x="261.9" y="171.9">____</text>
<text x="43.5" y="177.2">GND</text>
<text x="188.6" y="178.9">Drawn by:</text>
<text x="188.6" y="175.4">r61418</text>
<text x="206.1" y="178.9">Page Title:</text>
<text x="188.6" y="184.1">Approved:</text>
<text x="188.6" y="185.9">r61418</text>
<text x="188.6" y="180.7">r61418</text>
<text x="206.1" y="184.1">Size</text>
<text x="206.1" y="185.9">B</text>
<text x="213" y="184.1">Document Number</text>
<text x="228.7" y="185.9">SCH-00413_00</text>
<text x="262.9" y="184.1">Rev</text>
<text x="263.7" y="185.9">3</text>
<text x="206.1" y="189.4">Date:</text>
<text x="213.4" y="189.4">Tuesday, November 09, 2010</text>
<text x="241" y="189.4">Sheet</text>
<text x="247.9" y="189.4">1</text>
<text x="253.1" y="189.4">of</text>
<text x="258.4" y="189.4">1</text>
</g>
<g font-size="1.5" fill="#004080">
<text x="187.5" y="124.8">A</text>
<text x="205.8" y="123.3">Vcc</text>
<text x="207.4" y="130">Vo</text>
<text x="187.4" y="137">C</text>
<text x="206.6" y="138.7">Gnd</text>
</g>
<g font-size="1.3">
<text x="33.2" y="23.4">5</text>
<text x="85.6" y="23.4">4</text>
<text x="137.9" y="23.4">3</text>
<text x="190.3" y="23.4">2</text>
<text x="242.7" y="23.4">1</text>
<text x="5.7" y="45.6">D</text>
<text x="269.3" y="45.6">D</text>
<text x="5.7" y="87.1">C</text>
<text x="269.3" y="87.1">C</text>
<text x="5.7" y="128.6">B</text>
<text x="269.3" y="128.6">B</text>
<text x="5.7" y="170">A</text>
<text x="269.3" y="170">A</text>
<text x="33.2" y="191">5</text>
<text x="85.6" y="191">4</text>
<text x="137.9" y="191">3</text>
<text x="190.3" y="191">2</text>
<text x="242.7" y="191">1</text>
</g>
</svg>
